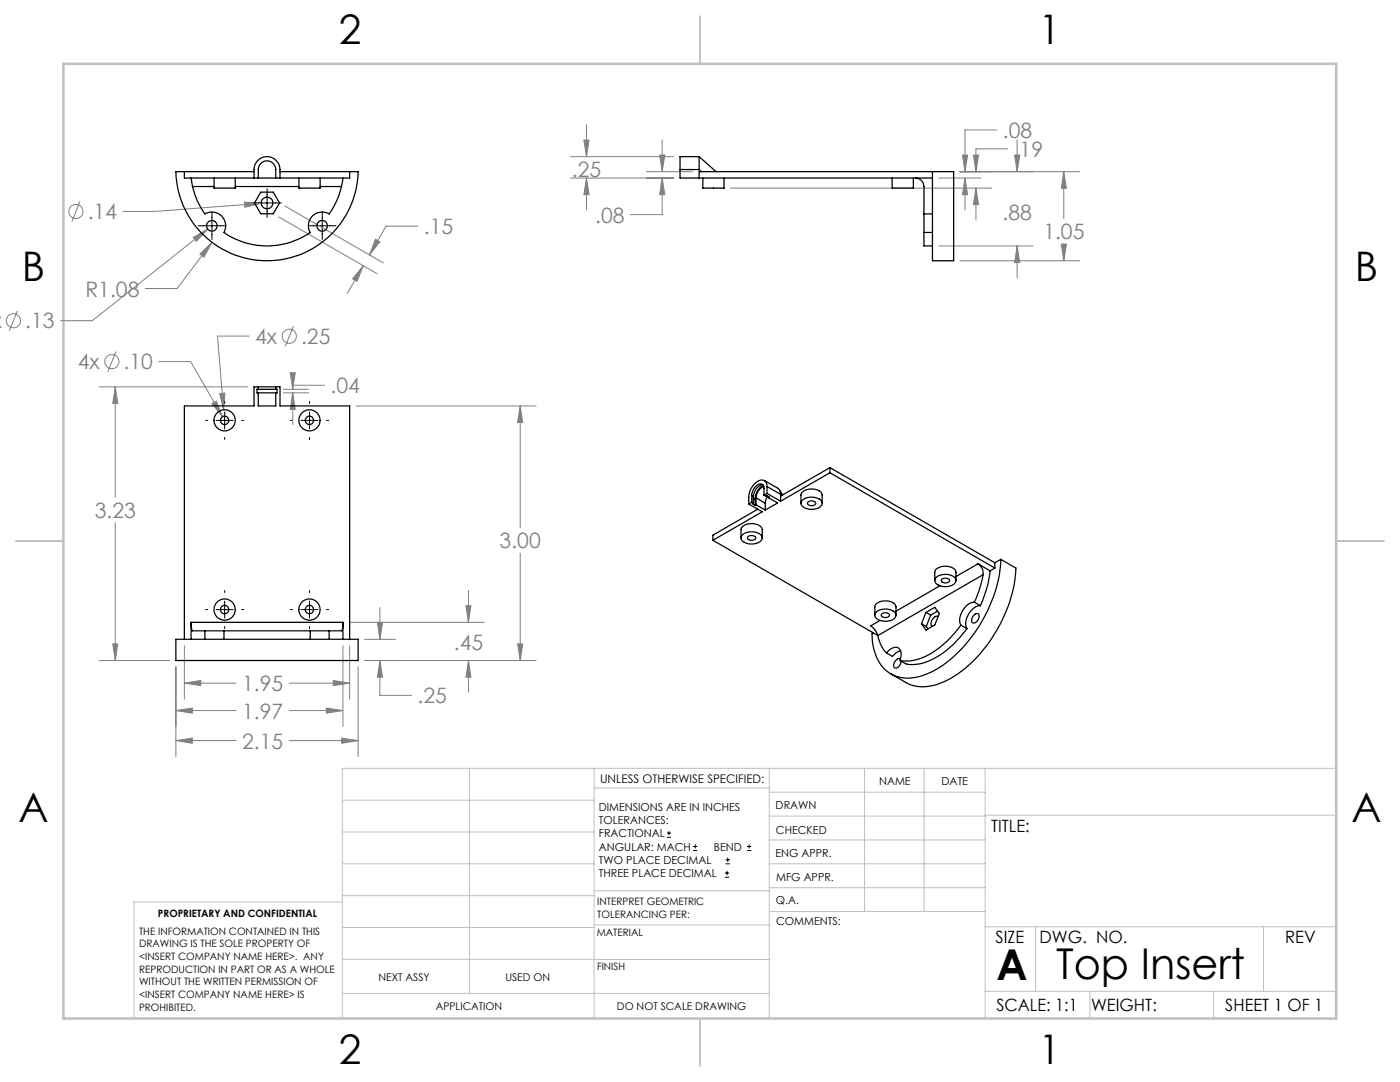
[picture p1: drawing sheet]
<svg xmlns="http://www.w3.org/2000/svg" width="279mm" height="216mm" viewBox="0 0 279 216" stroke-linecap="round" stroke-linejoin="round" font-family="sans-serif">
<g fill="none" stroke="#808080" stroke-width=".2">
<path d="M113.9 31.3h20.5M113.9 35.5h20.5M116.5 27.9h1l-.4 3.4zM117.1 35.5l.4 3.3h-1zM117.1 24.9v6.4M117.1 35.5v6.4M129 34.3h9.3M131.7 30.9h1l-.5 3.4zM132.2 35.5l.5 3.3h-1zM132.2 35.5v7.3h-6.4M132.2 27.9v6.4M145.8 37.5h52.1"/>
<path d="M187.4 35.5h8.4M191.6 34.3h23.9M192.1 30.9h1l-.5 3.4zM192.6 35.5l.5 3.3h-1zM192.6 35.5v6.4M194.3 30.9h1l-.5 3.4zM194.8 37.5l.5 3.3h-1zM194.8 37.5v6.4M198.9 25.9h-6.3v8.4M201.1 29.7h-6.3v4.6M202.5 30.9h1l-.5 3.4zM203 27.9v6.4"/>
<path d="M212.3 34.3l.5 3.3h-1zM212.3 34.3v9.3M15.9 40.2l-1.5 4M38.6 47.4l2.9-1.7-2.3 2.5zM39.9 50.7l2.4-2.3-1.6 2.9zM41.5 45.7l-23.1 18.3h-6.3M42.3 48.4l-7 9.2h-6.3M48.8 40.3l3.3 .3-3.2 .7zM52.1 40.6l-21.2 1.6h-6.4M55.6 43.3l19.6 11.3M56.9 41.1l19.6 11.4M72.5 53l-1.2 3.1-.9-.5z"/>
<path d="M72.5 53l-3.2 5.5M74.9 47.7l.9 .6-2.1 2.6zM83.4 45.1h-6.4l-3.3 5.8M187.4 49.1h18.8M191.6 52h23.9M203 49.1l.5 3.3h-1zM203 49.1v6.3M211.8 48.7h1l-.5 3.3zM212.3 48.6v3.4M3.5 62l-1.6 4M19.8 77.2h29.6M23 77.2l.5 3.3h-1z"/>
<path d="M23 77.2v22.1M23.1 70.1l-1.6 4.1M31.7 72.1h6.3l6.4 11M43.9 78.5l1-.1-.3 3.4zM49.7 67.1h-6.3l1.2 14.7M56.6 78.4h5M56.6 77.7h5M57.9 74.4h1l-.5 3.3zM58.4 78.4l.5 3.3h-1zM58.4 78.4v6.3M58.6 65.1l-1.7 4M64.8 76.9h-6.4v.8"/>
<path d="M42.3 80.5l.9-.5 1.2 3.1zM71 81h36M103.8 81l.5 3.3h-1zM103.8 81v24.3M23 104.3v27.5M93.5 117.8v6.4M103.8 110.4v21.4M19.8 131.8h14M22.5 128.5h1l-.5 3.3zM35.1 133.1v17.9M36.8 136.3l3.3-.5v1zM36.8 128.8v10.7"/>
<path d="M36.8 136.3h10.3M57.7 136.3h12.1M66.5 135.8l3.3 .5-3.3 .5zM68.4 128.8v16.2M69.7 124.2h27M69.8 128.8v10.7M71.5 133.1v17.9M72.7 131.8h34.3M72.7 127.6h6.3M75.3 124.2h1l-.5 3.4zM75.8 131.8l.5 3.3h-1zM75.8 131.8v6.9h6.4"/>
<path d="M75.8 121.2v6.4M93 120.9h1l-.5 3.3zM93.5 131.8l.5 3.3h-1zM93.5 131.8v6.3M103.3 128.5h1l-.5 3.3zM35.1 147.8l3.3-.5v1zM35.1 141.8l3.3-.5v1zM35.1 147.8h12M35.1 141.8h12M57.7 147.8h13.8M57.7 141.8h10.7M65.1 141.3l3.3 .5-3.3 .5z"/>
<path d="M68.2 147.3l3.3 .5-3.3 .5z"/>
<circle cx="15.2" cy="42.2" r="1.41"/>
<circle cx="2.7" cy="64" r="1.41"/>
<circle cx="22.3" cy="72.2" r="1.41"/>
<circle cx="57.7" cy="67.1" r="1.41"/>
</g>
<g fill="none" stroke="#000" stroke-width=".2">
<path d="M53.3 37.6v5.8M39.5 45h5.5M42.3 42.3v5.5M50.4 40.5h5.8M61.6 45h5.5M64.3 42.3v5.5M41 83.9h.5M43.1 83.9h3.4M44.8 80.1v.4M44.8 82.2v3.4M44.8 87.3v.4M48.2 83.9h.4"/>
<path d="M58 83.9h.4M60.1 83.9h3.4M61.8 80.1v.4M61.8 82.2v3.4M61.8 87.3v.4M65.2 83.9h.4M44.8 117.8v.5M44.8 119.9v3.4M61.8 117.8v.5M61.8 119.9v3.4M41 121.6h.5M43.1 121.6h3.4"/>
<path d="M44.8 125v.4M48.2 121.6h.4M58 121.6h.4M60.1 121.6h3.4M61.8 125v.4M65.2 121.6h.4M133.1 167.1h.8M133.1 166.2h.8M133.5 165.8v.9M138.3 169.7h.8M138.3 168.9h.8M138.7 168.5v.8"/>
<path d="M144.7 175h.8M144.7 174.2h.8M144.8 172.4h.9M144.8 171.6h.9M145.1 173.8v.8M145.2 171.1v.9M149.1 169.7h.8M149.1 168.9h.8M149.5 168.5v.8"/>
</g>
<g fill="none" stroke="#c0c0c0" stroke-width=".2">
<path d="M68.3 159.7h50.3M93.7 153.3v44.9M118.6 153.3v49.9M118.6 157.2h34.9M153.5 153.3v49.9M153.5 158.1h43.1M172.5 153.3v28.6M184.4 153.3v28.6M196.6 153.3v49.9M266.7 153.3h-198.4v49.9M68.3 178.7h50.3M68.3 172.4h50.3"/>
<path d="M68.3 166h50.3M68.3 180h-41.6v23.2M118.6 177.7h35M153.5 167.6h43.1M153.5 162.8h43.1M153.5 172.4h43.1M153.5 177.1h43.1M196.6 162.7h70.1M68.3 198.2h85.2M68.3 191.4l85.2 .1M68.3 185.1h50.3M118.6 184.6h35"/>
<path d="M153.6 181.9h43M196.6 197.8h70.1M196.6 184.9h70.1M206.7 184.9v12.9M217.5 197.8v5.4M242.2 197.8v5.4M252.2 184.9v12.9"/>
</g>
<path d="M139.7 3.2v9.5M3.1 107.9h9.6M266.7 107.9h9.5M139.7 203.2v9.6" fill="none" stroke="#c0c0c0" stroke-width=".25"/>
<path d="M12.7 12.7h254v190.5h-254z" fill="none" stroke="#c0c0c0" stroke-width=".5"/>
<path d="M38.6 47.4l.6 .8 2.3-2.5zM39.9 50.7l.8 .6 1.6-2.9zM48.8 40.3l.1 1 3.2-.7zM72.5 53l-1.2 3.1-.9-.5zM74.9 47.7l.9 .6-2.1 2.6zM116.5 27.9h1l-.4 3.4zM117.1 35.5l.4 3.3h-1zM131.7 30.9h1l-.5 3.4zM132.2 35.5l.5 3.3h-1zM194.3 30.9h1l-.5 3.4zM194.8 37.5l.5 3.3h-1zM212.3 34.3l.5 3.3h-1zM211.8 48.7h1l-.5 3.3zM192.1 30.9h1l-.5 3.4zM192.6 35.5l.5 3.3h-1zM202.5 30.9h1l-.5 3.4zM203 49.1l.5 3.3h-1zM75.8 131.8l.5 3.3h-1zM75.3 124.2h1l-.5 3.4zM93.5 131.8l.5 3.3h-1zM93 120.9h1l-.5 3.3zM103.3 128.5h1l-.5 3.3zM103.8 81l.5 3.3h-1zM22.5 128.5h1l-.5 3.3zM23 77.2l.5 3.3h-1zM43.9 78.5l.7 3.3 .3-3.4zM42.3 80.5l2.1 2.6-1.2-3.1zM58.4 78.4l.5 3.3h-1zM57.9 74.4h1l-.5 3.3zM68.2 147.3l3.3 .5-3.3 .5zM35.1 147.8l3.3-.5v1zM35.1 141.8l3.3-.5v1zM65.1 141.3l3.3 .5-3.3 .5zM36.8 136.3l3.3-.5v1zM66.5 135.8l3.3 .5-3.3 .5z" fill="#808080"/>
<g fill="none" stroke="#000" stroke-width=".25">
<path d="M36.8 34.3v1.2h33v-1.2M38.1 35.5l.3 1.7M38.4 37.2a14.8 14.8 0 0 0 2.5 5.5 2.75 2.75 0 0 1 3.3 .4 2.75 2.75 0 0 1 .5 3.3 15.1 15.1 0 0 0 17.2 0 2.73 2.73 0 0 1 .5-3.3 2.73 2.73 0 0 1 3.3-.4 14.8 14.8 0 0 0 2.5-5.5M38.4 37.2h4.3M42.7 35.5v2h4.3v-2M47 37.2h12.7M50.7 35.5a5.7 5.7 0 0 1 .2-2.7 2.59 2.59 0 0 1 2.9-1.5 2.59 2.59 0 0 1 2.1 2.5v1.7M50.7 34.3h-15.6a18.2 18.2 0 0 0 18.2 17.7 18.2 18.2 0 0 0 18.2-17.7h-15.6M51.5 35.5v-1.7a1.75 1.75 0 0 1 1.8-1.7 1.75 1.75 0 0 1 1.7 1.7v1.7M52 38.3h2.5l1.3 2.2-1.3 2.2h-2.5l-1.2-2.2zM59.7 35.5v2h4.2v-2M63.9 37.2h4.3"/>
<path d="M68.4 35.5l-.2 1.7M135.7 33.8v1.7h50.4M135.7 33.8h3.8M139.5 31.3v2.5M139.5 31.3h-3.8v2.5M139.5 31.3l3.4 3M139.5 33.8l.5 .5M140.3 35.5v2h4.2v-2M178 35.5v2h4.3v-2M182.7 35.5a1.89 1.89 0 0 1 1.7 2.5v4.7M186.1 34.3v17.7h4.2v-17.7h-50.8v1.2M184.4 42.7v3.7"/>
<path d="M184.4 46.4v2.7h1.7M184.4 42.7h1.7M184.4 46.4h1.7M51.5 78.4h3.5M51.5 77.2h3.5M51.5 77.7h3.5M51.5 77.2v.5M51.5 78.4v2.6h3.5v-2.6M51.5 77.2h-.8v3.8h-13.9v46.6M51.5 77.7h-.2v.7h.2M55 77.2v.5M55 77.2h.9v3.8h13.9v46.6"/>
<path d="M55 77.7h.3v.7h-.3M150 98.8v1.4M150 98.8l.4 .2M150.4 99.4l.3 .2M150.4 99v1.4M150.7 99.6v1.2M150.9 99.3v1.4M150.9 99.3l1.8 1.1M152.3 96.8a2.26 2.26 0 0 0-1.9 2.2M152.4 96.9a3.1 3.1 0 0 0-1.7 2.7M152.4 97.1a2.53 2.53 0 0 0-1.5 2.2M152.5 98.8v-1.4a.81 .81 0 0 0-.6-.8 .81 .81 0 0 0-.9 .3 2.63 2.63 0 0 0-1 1.9"/>
<path d="M152.5 98.8l.3 .2 .2-.1 .5 .3-.1 .1M152.5 95.9l2.8 1.5 .4 .7 .1 .5M153.1 97.1a1.14 1.14 0 0 0-.6-1.2 1.14 1.14 0 0 0-1.4 .2 3.9 3.9 0 0 0-1.7 3.1v1.4M153.1 98.5l-.6 .3M153.1 98.5l2.7 1.5M153.1 97.1v1.4M153.1 97.1l2.7 1.5M153.2 99l-.3 .6-.2 .8M153.4 99.3l1.8 1.1-2.5 1.4M153.4 99.1v.2M155.6 97.8l.6 .9M155.8 98.6l.1 .3"/>
<path d="M160 99.9a2.9 2.9 0 0 1 4 .1 1.16 1.16 0 0 1-1.2 1.5 2.56 2.56 0 0 1-2.9-.9zM165.6 94.3l-9.8 5.7M165.6 94.3l32.9 19M165.6 93.3v1M165.6 93.3l-9.8 5.7v1M165.6 93.3l32.9 19M142.3 107.8l32.9 19M147.9 107.4v-1.7a2.08 2.08 0 0 1 2.5-1.2 1.7 1.7 0 0 1 1.7 1.2v1.7M148.2 106.7a2.77 2.77 0 0 1 3.9 .4 1.37 1.37 0 0 1-1.5 1.4 2.23 2.23 0 0 1-2.7-1.1zM149.2 107.1a1.09 1.09 0 0 1 1.6 .2 .98 .98 0 0 1-1.6 .1zM149.4 100.6l2.7 1.5-9.8 5.7M150 100.2l-.6 .4"/>
<path d="M150 100.2l.4 .2M150.4 100.4l-.2 .1 .5 .3M150.9 100.7l-.2 .1M150.9 100.7l1.8 1.1M151.2 101.6l-8.9 5.2v1M152.7 100.4v1.4M159.8 100.4v-1.6a2.09 2.09 0 0 1 2.6-1.2 1.6 1.6 0 0 1 1.7 1.2v1.6M161.3 100.1a.99 .99 0 0 1 1.5 .4 1.02 1.02 0 0 1-1.7-.1zM186.5 115.9v-1.7a2.08 2.08 0 0 1 2.6-1.2 1.6 1.6 0 0 1 1.7 1.2v1.7M186.9 115.2a3 3 0 0 1 3.8 .2 1.16 1.16 0 0 1-1.2 1.5 2.56 2.56 0 0 1-2.9-.8v-.6zM187.6 116.9l-8.8 5.1M187.9 115.6a.98 .98 0 0 1 1.6 .3 1.02 1.02 0 0 1-1.6 0z"/>
<path d="M195.2 112.5a2.33 2.33 0 0 1 1 2.2M195.2 112.5l2.4 1.4M195.2 112.5l-4.4 2.5M196.2 114.7a21.7 21.7 0 0 1-1.7 5.5M196.2 114.7l-21 12.1M197.6 113.9a20.9 20.9 0 0 1-1.9 7M198.5 113.3l-.9 .6M198.5 112.3v1M199.7 111.6l3 1.7a28.5 28.5 0 0 1-12.8 22 9.3 9.3 0 0 1-9 .9l-3.1-1.8M199.7 111.6a28.5 28.5 0 0 1-12.8 22 9.3 9.3 0 0 1-9 .9 8.9 8.9 0 0 1-3.9-8l.3-.2M199.7 111.6l-1.2 .7M35.1 127.6h36.4v4.2h-36.4z"/>
<path d="M38.1 124.2l.1 1.1 .2 .6h2.5M38.1 124.2v3.4M38.1 124.2h30.3M40.9 125.9h3.8M40.9 125.9v1.7M44.7 125.9h17.2M44.7 125.9v1.7M61.9 125.9h3.8M61.9 125.9v1.7M65.7 125.9v1.7M68.4 124.2l-.2 1.6-2.5 .1M68.4 124.2v3.4"/>
<path d="M174.6 122.7v-1.6a2.08 2.08 0 0 1 2.5-1.2 1.7 1.7 0 0 1 1.7 1.2v1.6M174.9 122.1a2.77 2.77 0 0 1 3.9 .4 1.38 1.38 0 0 1-1.6 1.4 2.21 2.21 0 0 1-2.6-1.1zM175.2 126.8a7.1 7.1 0 0 0 1.7 3.5M175.6 123.8l-1.8 1.1a3.7 3.7 0 0 1 1.4 1.9M175.9 122.6a.93 .93 0 0 1 1.6 .2 1.02 1.02 0 0 1-1.6 0zM176.9 130.3a1.91 1.91 0 0 1 2.5-.9 2.25 2.25 0 0 1 .2 2.4M179.7 131.5a1.19 1.19 0 0 0-1.3 1.4 .52 .52 0 0 0 .4 .4 .52 .52 0 0 0 .6-.3l.4-1.1M179.7 129.9l-.6 .2-1 .9-1.2-.7M183.9 124.5l1 .5M184.8 122.2l-.9 2.3M184.8 122.2l1.7-1 1 1.2-1 2.3-1.7 1-.9-1.2M184.8 122.2l.9 .5"/>
<path d="M184.9 125l.3 .5M185.7 122.7l-.8 2.3M187.1 122l-1.4 .7M187.2 123a1.33 1.33 0 0 0-1.1 2M191.8 124.7a16.9 16.9 0 0 1-9.4 7.1l-1.2 .1-1.6-.1M191.8 124.7l1.2 .7M193 125.4a16.9 16.9 0 0 1-9.4 7.1l-1.2 .1a3.7 3.7 0 0 1-2.8-.8M194.5 120.2a3.7 3.7 0 0 0-2.8 4.4l.1 .1M194.5 120.2l1.2 .7M194.5 122.6a.55 .55 0 0 1 .8-.1 .55 .55 0 0 1 .1 .8 .95 .95 0 0 1-1.4 .8 1.47 1.47 0 0 1 .5-1.5zM195.7 120.9a3.7 3.7 0 0 0-3 3.6l.3 .9"/>
<circle cx="42.3" cy="45" r="1.05"/>
<circle cx="53.3" cy="40.5" r="1.16"/>
<circle cx="64.3" cy="45" r="1.05"/>
<circle cx="44.8" cy="83.9" r="2.11"/>
<circle cx="44.8" cy="83.9" r=".84"/>
<circle cx="61.7" cy="83.9" r=".84"/>
<circle cx="61.8" cy="83.9" r="2.11"/>
<circle cx="44.8" cy="121.6" r=".84"/>
<circle cx="44.8" cy="121.6" r="2.12"/>
<circle cx="61.8" cy="121.6" r=".84"/>
<circle cx="61.8" cy="121.6" r="2.12"/>
</g>
<g font-size="8.5">
<text x="198.9" y="195.5">A</text>
<text x="210.8" y="195.4">Top Insert</text>
</g>
<g font-size="8.1">
<text x="67.6" y="8.9">2</text>
<text x="207.3" y="8.9">1</text>
<text x="4.4" y="56.2">B</text>
<text x="270.4" y="56.2">B</text>
<text x="3.7" y="164.1">A</text>
<text x="269.7" y="164.1">A</text>
<text x="67.6" y="212.4">2</text>
<text x="207.3" y="212.4">1</text>
</g>
<g font-size="4.2" fill="#808080">
<text x="200.1" y="27.5">.08</text>
<text x="114.1" y="35.2">.25</text>
<text x="202.3" y="31.3">.19</text>
<text x="17.5" y="43.7">.14</text>
<text x="84.6" y="46.7">.15</text>
<text x="118.8" y="44.4">.08</text>
<text x="200.1" y="43.9">.88</text>
<text x="208.2" y="47.7">1.05</text>
<text x="17" y="59.2">R1.08</text>
<text x="5" y="65.5">.13</text>
<text x="50.9" y="68.6">4x</text>
<text x="60.1" y="68.6">.25</text>
<text x="15.5" y="73.7">4x</text>
<text x="24.7" y="73.7">.10</text>
<text x="66" y="78.4">.04</text>
<text x="18.9" y="103.4">3.23</text>
<text x="99.7" y="109.4">3.00</text>
<text x="90.6" y="129.6">.45</text>
<text x="48.3" y="137.9">1.95</text>
<text x="48.3" y="143.4">1.97</text>
<text x="83.4" y="140.3">.25</text>
<text x="48.3" y="149.4">2.15</text>
</g>
<g font-size="3.4">
<text x="197.8" y="166">TITLE:</text>
<text x="198.7" y="188.1">SIZE</text>
<text x="207.5" y="188.1">DWG. NO.</text>
<text x="256.5" y="188.2">REV</text>
<text x="198.8" y="201.7">SCALE: 1:1</text>
<text x="217.7" y="201.8">WEIGHT:</text>
<text x="244.5" y="201.7">SHEET 1 OF 1</text>
</g>
<text font-size="2.4" x="119.8" y="156.2">UNLESS OTHERWISE SPECIFIED:</text>
<g font-size="2.2">
<text x="119.5" y="161.8">DIMENSIONS ARE IN INCHES</text>
<text x="154.8" y="161.4">DRAWN</text>
<text x="175.4" y="156.6">NAME</text>
<text x="187.9" y="156.7">DATE</text>
<text x="119.5" y="164.4">TOLERANCES:</text>
<text x="119.5" y="167.1">FRACTIONAL</text>
<text x="154.9" y="166.3">CHECKED</text>
<text x="119.5" y="169.7">ANGULAR: MACH</text>
<text x="119.5" y="172.4">TWO PLACE DECIMAL</text>
<text x="142.5" y="169.7">BEND</text>
<text x="154.8" y="171">ENG APPR.</text>
<text x="119.5" y="175">THREE PLACE DECIMAL</text>
<text x="154.9" y="175.7">MFG APPR.</text>
<text x="154.9" y="180.4">Q.A.</text>
<text x="154.9" y="184.6">COMMENTS:</text>
</g>
<g font-size="2.1">
<text x="75.5" y="195.7">NEXT ASSY</text>
<text x="100.9" y="195.7">USED ON</text>
<text x="86.9" y="201.5">APPLICATION</text>
<text x="123.1" y="201.6">DO NOT SCALE DRAWING</text>
</g>
<g font-size="2">
<text x="31.5" y="182.9">PROPRIETARY AND CONFIDENTIAL</text>
<text x="119.2" y="180.6">INTERPRET GEOMETRIC</text>
<text x="119.2" y="183.1">TOLERANCING PER:</text>
<text x="27.8" y="186.5">THE INFORMATION CONTAINED IN THIS</text>
<text x="27.8" y="189">DRAWING IS THE SOLE PROPERTY OF</text>
<text x="27.8" y="191.6">&lt;INSERT COMPANY NAME HERE&gt;. ANY</text>
<text x="119.1" y="186.7">MATERIAL</text>
<text x="27.8" y="194.1">REPRODUCTION IN PART OR AS A WHOLE</text>
<text x="27.8" y="196.6">WITHOUT THE WRITTEN PERMISSION OF</text>
<text x="119.1" y="193.5">FINISH</text>
<text x="27.8" y="199.1">&lt;INSERT COMPANY NAME HERE&gt; IS</text>
<text x="27.8" y="201.7">PROHIBITED.</text>
</g>
</svg>
